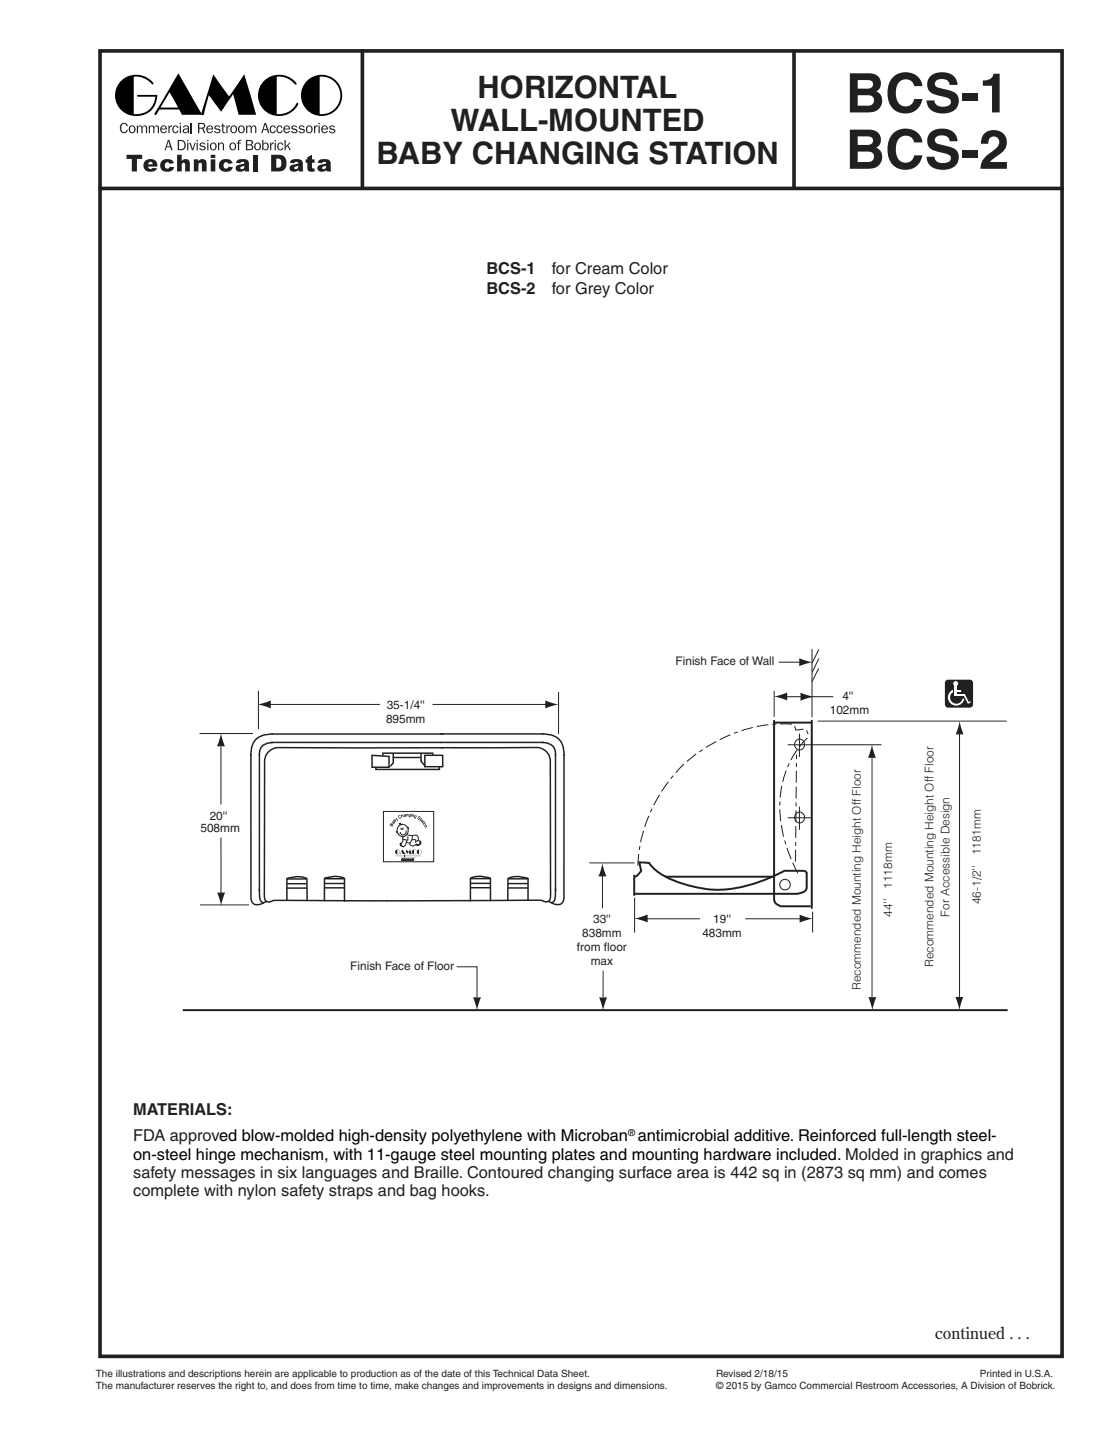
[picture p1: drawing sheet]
<svg xmlns="http://www.w3.org/2000/svg" width="216mm" height="279mm" viewBox="0 0 216 279" stroke-linecap="round" stroke-linejoin="round" font-family="sans-serif">
<path d="M19.4 9.9h186.6v253.3h-186.6zM70.3 9.5v27M154 9.6v27M19.1 36.6h187.3" fill="none" stroke="#231f20" stroke-width=".71" stroke-linecap="butt"/>
<g fill="#231f20">
<path d="M23.4 24.1a.74 .74 0 0 1 .8-.3 .74 .74 0 0 1 .6 .6l-.2 .1a.51 .51 0 0 0-.6-.5 .51 .51 0 0 0-.5 .6 .7 .7 0 0 0 .1 .7 .7 .7 0 0 0 .7 .3l.3-.4h.2a.8 .8 0 0 1-1 .6 .8 .8 0 0 1-.6-1z"/>
<path d="M26.5 24.4h.3v.2a.44 .44 0 0 1 .4-.3 .44 .44 0 0 1 .4 .4 .48 .48 0 0 1 .6-.4 .48 .48 0 0 1 .3 .7v.8h-.2v-1a.3 .3 0 0 0-.2-.3 .3 .3 0 0 0-.4 .2v1.1h-.3v-.9a.34 .34 0 0 0-.4-.4 .34 .34 0 0 0-.2 .5v.8h-.3z"/>
<path d="M28.9 24.4h.2v.2a.44 .44 0 0 1 .4-.3 .44 .44 0 0 1 .4 .4 .48 .48 0 0 1 .6-.4 .48 .48 0 0 1 .3 .7v.8h-.2v-1a.3 .3 0 0 0-.2-.3 .3 .3 0 0 0-.4 .2v1.1h-.3v-.9a.34 .34 0 0 0-.4-.4 .34 .34 0 0 0-.2 .5v.8h-.2z"/>
<path d="M32.7 24.4h.2v.3l.2-.3 .3-.1v.2l-.3 .1-.2 .3v.9h-.2z"/>
<path d="M33.6 24.6a.58 .58 0 0 1 .6-.3 .58 .58 0 0 1 .4 .5l-.2 .1-.2-.3a.53 .53 0 0 0-.5 .5 .53 .53 0 0 0 .5 .5l.2-.3h.2a.65 .65 0 0 1-.9 .5 .65 .65 0 0 1-.2-1z"/>
<path d="M37 23.8h.2v2h-.2z"/>
<path d="M41.7 24.5a.66 .66 0 0 1 1 .2h-.2l-.4-.2-.3 .2 .1 .2 .7 .2 .2 .3a.67 .67 0 0 1-.6 .5 .67 .67 0 0 1-.7-.5l.8 .3 .2-.3-.2-.2a.51 .51 0 0 1-.6-.2 .51 .51 0 0 1 0-.5z"/>
<path d="M43.1 24h.2v.3h.4v.2h-.4v.9l.1 .3h.3v.1h-.4l-.2-.2v-1.1h-.3v-.2h.3z"/>
<path d="M43.9 24.4h.2v.3l.2-.3 .3-.1v.2l-.3 .1-.2 .3v.9h-.2z"/>
<path d="M47.7 24.4h.2l.1 .2a.44 .44 0 0 1 .4-.3 .44 .44 0 0 1 .4 .4 .48 .48 0 0 1 .6-.4 .48 .48 0 0 1 .3 .7v.8h-.2v-1a.3 .3 0 0 0-.2-.3 .3 .3 0 0 0-.4 .2l-.1 1.1h-.2v-.9a.34 .34 0 0 0-.4-.4 .34 .34 0 0 0-.2 .5v.8h-.3z"/>
<path d="M52.5 24.6a.58 .58 0 0 1 .6-.3 .58 .58 0 0 1 .4 .5l-.2 .1-.2-.3a.53 .53 0 0 0-.6 .5 .53 .53 0 0 0 .6 .5l.2-.3h.2a.65 .65 0 0 1-.9 .5 .65 .65 0 0 1-.3-1z"/>
<path d="M53.8 24.6a.58 .58 0 0 1 .6-.3 .58 .58 0 0 1 .4 .5l-.2 .1-.2-.3a.53 .53 0 0 0-.5 .5 .53 .53 0 0 0 .5 .5l.2-.3h.2a.65 .65 0 0 1-.9 .5 .65 .65 0 0 1-.2-1z"/>
<path d="M56.6 24.5a.66 .66 0 0 1 1.1 .2h-.3l-.3-.2-.3 .2v.2l.7 .2 .2 .3a.67 .67 0 0 1-.6 .5 .67 .67 0 0 1-.6-.5l.8 .3 .2-.3-.3-.2a.51 .51 0 0 1-.5-.2 .51 .51 0 0 1-.1-.5z"/>
<path d="M58 24.5a.66 .66 0 0 1 1.1 .2h-.2l-.4-.2-.3 .2 .1 .2 .7 .2 .2 .3a.67 .67 0 0 1-.7 .5 .67 .67 0 0 1-.6-.5l.8 .3 .2-.3-.3-.2a.51 .51 0 0 1-.5-.2 .51 .51 0 0 1-.1-.5z"/>
<path d="M60.9 24.4h.2v.3l.3-.3 .2-.1v.2l-.3 .1-.1 .3-.1 .9h-.2z"/>
<path d="M63.9 24.5a.66 .66 0 0 1 1.1 .2h-.2l-.4-.2-.3 .2 .1 .2 .7 .2 .2 .3a.67 .67 0 0 1-.7 .5 .67 .67 0 0 1-.6-.5l.8 .3 .2-.3-.3-.2a.51 .51 0 0 1-.5-.2 .51 .51 0 0 1-.1-.5z"/>
<path d="M36.7 27.7h.3l.4 1.2 .4-1.2h.2l-.5 1.5h-.3z"/>
<path d="M38.8 27.8a.66 .66 0 0 1 1 .2l-.2 .1-.3-.3-.4 .2 .1 .2 .7 .2 .2 .3a.67 .67 0 0 1-.6 .5 .67 .67 0 0 1-.7-.4l.9 .2 .2-.3-.3-.2a.51 .51 0 0 1-.5-.1 .51 .51 0 0 1-.1-.6z"/>
<path d="M42.3 27.7h.2v.2a.51 .51 0 0 1 .7-.2 .51 .51 0 0 1 .3 .6v.9h-.3v-1.1l-.1-.2a.43 .43 0 0 0-.6 .5v.8h-.2z"/>
<path d="M46.3 27.2h.5v.1l-.3 .1-.1 .1v.2h.3v.2h-.3v1.3h-.2v-1.3h-.3v-.2h.3z"/>
<path d="M52.4 27.7h.2v.3l.2-.3 .3-.1v.3l-.3 .1-.2 .2v1h-.2z"/>
<path d="M53.9 27.9a.58 .58 0 0 1 .6-.2 .58 .58 0 0 1 .5 .5h-.2l-.2-.3a.53 .53 0 0 0-.6 .5 .53 .53 0 0 0 .6 .5l.2-.3 .2 .1a.65 .65 0 0 1-.9 .4 .65 .65 0 0 1-.3-1z"/>
<path d="M55.2 27.2h.2v1.2l.7-.7h.3l-.5 .5 .5 1h-.2l-.5-.9-.3 .4v.5h-.2z"/>
<path d="M25.4 24.6a.58 .58 0 0 0-.2 .6 .58 .58 0 0 0 .6 .4 .58 .58 0 0 0 .2-.7 .58 .58 0 0 0-.6-.3zM25.1 24.5a.7 .7 0 0 1 1 .1 .7 .7 0 0 1 0 1 .7 .7 0 0 1-1 0 .96 .96 0 0 1 0-1.1z"/>
<path d="M31.5 24.6l-.2 .3h.9a.4 .4 0 0 0-.2-.3 .4 .4 0 0 0-.5 0zM31.2 24.6a.66 .66 0 0 1 .8-.2 .66 .66 0 0 1 .4 .7h-1.1a.44 .44 0 0 0 .3 .5 .44 .44 0 0 0 .6-.2h.2a.73 .73 0 0 1-1.1 .3 .73 .73 0 0 1-.1-1.1z"/>
<path d="M34.9 24.4h.2v1.4h-.2zM34.9 23.8h.2v.3h-.2z"/>
<path d="M35.8 25.2l-.1 .2 .1 .3a.48 .48 0 0 0 .7-.6zM35.6 24.5a.62 .62 0 0 1 .7-.2 .62 .62 0 0 1 .4 .7v.8h-.2v-.2a.5 .5 0 0 1-.8 .2 .5 .5 0 0 1 0-.8l.8-.1-.2-.4a.44 .44 0 0 0-.6 .3l-.2-.1z"/>
<path d="M38.7 24.1v.7h.4a.36 .36 0 0 0 .5-.4 .36 .36 0 0 0-.4-.3zM38.4 23.8h.8a.56 .56 0 0 1 .6 .4 .56 .56 0 0 1-.3 .7l.3 .9h-.2l-.4-.8h-.5v.8h-.3z"/>
<path d="M40.5 24.6l-.2 .3h.8a.39 .39 0 0 0-.2-.3 .39 .39 0 0 0-.4 0zM40.2 24.6a.66 .66 0 0 1 .8-.2 .66 .66 0 0 1 .3 .7h-1a.44 .44 0 0 0 .3 .5 .44 .44 0 0 0 .5-.2h.2a.73 .73 0 0 1-1.1 .3 .73 .73 0 0 1 0-1.1z"/>
<path d="M45.1 24.6a.58 .58 0 0 0-.2 .6 .58 .58 0 0 0 .6 .4 .58 .58 0 0 0 .2-.7 .58 .58 0 0 0-.6-.3zM44.8 24.5a.7 .7 0 0 1 1 .1 .7 .7 0 0 1 0 1 .7 .7 0 0 1-1 0 .96 .96 0 0 1 0-1.1z"/>
<path d="M46.6 24.6a.58 .58 0 0 0-.2 .6 .58 .58 0 0 0 .6 .4 .58 .58 0 0 0 .2-.7 .58 .58 0 0 0-.6-.3zM46.3 24.5a.7 .7 0 0 1 1 .1 .7 .7 0 0 1 0 1 .7 .7 0 0 1-1 0 .96 .96 0 0 1 0-1.1z"/>
<path d="M51.4 24.1l-.3 1h.6zM51.3 23.8h.3l.7 2h-.3l-.2-.5h-.7l-.2 .5h-.2z"/>
<path d="M55.4 24.6l-.2 .3h.8a.4 .4 0 0 0-.2-.3 .4 .4 0 0 0-.4 0zM55.1 24.6a.66 .66 0 0 1 .8-.2 .66 .66 0 0 1 .4 .7h-1.1a.44 .44 0 0 0 .3 .5 .44 .44 0 0 0 .5-.2h.3a.73 .73 0 0 1-1.2 .3 .73 .73 0 0 1 0-1.1z"/>
<path d="M59.8 24.6a.58 .58 0 0 0-.2 .6 .58 .58 0 0 0 .6 .4 .58 .58 0 0 0 .2-.7 .58 .58 0 0 0-.6-.3zM59.5 24.5a.7 .7 0 0 1 1 .1 .7 .7 0 0 1 0 1 .7 .7 0 0 1-1 0 .96 .96 0 0 1 0-1.1z"/>
<path d="M61.8 24.4v1.4h.2v-1.4zM61.8 23.8v.3h.2v-.3z"/>
<path d="M62.8 24.6l-.2 .3h.8a.39 .39 0 0 0-.2-.3 .39 .39 0 0 0-.4 0zM62.5 24.6a.66 .66 0 0 1 .8-.2 .66 .66 0 0 1 .3 .7h-1a.44 .44 0 0 0 .2 .5 .44 .44 0 0 0 .6-.2h.2a.73 .73 0 0 1-1.1 .3 .73 .73 0 0 1 0-1.1z"/>
<path d="M32.7 27.4l-.3 1h.6zM32.6 27.2h.2l.7 2h-.3l-.2-.6h-.7l-.2 .6h-.2z"/>
<path d="M34.7 27.4v1.5a.82 .82 0 0 0 1.1-.7 .82 .82 0 0 0-1.1-.8zM34.5 27.2a1.23 1.23 0 0 1 1.4 .5 1.01 1.01 0 0 1-.7 1.5h-.7z"/>
<path d="M36.3 27.7h.2v1.5h-.2zM36.3 27.2h.2v.2h-.2z"/>
<path d="M38.1 27.7h.3v1.5h-.3zM38.1 27.2h.3v.2h-.3z"/>
<path d="M40.2 27.7h.2v1.5h-.2zM40.2 27.2h.2v.2h-.2z"/>
<path d="M41.2 27.9a.58 .58 0 0 0-.2 .7 .58 .58 0 0 0 .6 .3 .58 .58 0 0 0 .2-.6 .58 .58 0 0 0-.6-.4zM40.9 27.9a.7 .7 0 0 1 .9 0 .7 .7 0 0 1 0 1 .7 .7 0 0 1-.9 0 .96 .96 0 0 1 0-1z"/>
<path d="M45 27.9a.58 .58 0 0 0-.3 .7 .58 .58 0 0 0 .7 .3 .58 .58 0 0 0 .2-.6 .58 .58 0 0 0-.6-.4zM44.7 27.9a.7 .7 0 0 1 .9 0 .7 .7 0 0 1 0 1 .7 .7 0 0 1-1 0 .96 .96 0 0 1 .1-1z"/>
<path d="M48 28.2v.7h.4a.38 .38 0 0 0 .5-.3 .38 .38 0 0 0-.5-.4zM48 27.4v.6h.3a.35 .35 0 0 0 .5-.3 .35 .35 0 0 0-.4-.3zM47.7 27.2h.8a.49 .49 0 0 1 .6 .3 .49 .49 0 0 1-.4 .6 .54 .54 0 0 1 .4 .7 .54 .54 0 0 1-.6 .4h-.8z"/>
<path d="M49.8 27.9a.58 .58 0 0 0-.2 .7 .58 .58 0 0 0 .6 .3 .58 .58 0 0 0 .2-.6 .58 .58 0 0 0-.6-.4zM49.5 27.9a.7 .7 0 0 1 1 0 .7 .7 0 0 1-.1 1 .7 .7 0 0 1-.9 0 .96 .96 0 0 1 0-1z"/>
<path d="M51.3 27.9a.56 .56 0 0 0-.2 .7 .56 .56 0 0 0 .6 .3 .58 .58 0 0 0 .2-.7 .58 .58 0 0 0-.6-.3zM50.9 27.2h.2v.7a.57 .57 0 0 1 .7-.2 .57 .57 0 0 1 .3 .7 .6 .6 0 0 1-.3 .7 .6 .6 0 0 1-.7-.2l-.2 .3z"/>
<path d="M53.3 27.7h.2v1.5h-.2zM53.3 27.2h.2v.2h-.2z"/>
</g>
<g fill="#000">
<path d="M23.5 15.7a4.2 4.2 0 0 1 6.3 .5l-.1 .1a.58 .58 0 0 1-.6-.4 3.9 3.9 0 0 0-3.2-1v7.2a3.6 3.6 0 0 0 4.2-3.3h-3.4l-.1-.2 .1-.2h3.8a4.1 4.1 0 0 1-5.5 3.9 4.1 4.1 0 0 1-1.5-6.6zM41.4 14.4l3 4.3 3-4.3 2.3 7.9h-3.4l-1.1-4-2.3 3.4-2.4-3.2-.9 3.6-.3 .2h-.3zM51.2 15.7a4.1 4.1 0 0 1 6.3 .6v.1a.65 .65 0 0 1-.7-.5 3.9 3.9 0 0 0-3.1-1v7.2a3.8 3.8 0 0 0 3.9-2.1h.2a3 3 0 0 1-2.5 2.4 4 4 0 0 1-4.7-1.8 4 4 0 0 1 .6-4.9z"/>
<path d="M32.9 17.9l-1.8 3h3.5zM34.6 14.2l4.6 8.1h-3.9l-.5-1.1h-3.9l-.6 1.1h-.3a.95 .95 0 0 1 .4-1z"/>
<path d="M62 14.9v7.2a3.7 3.7 0 0 0 4-3.6 3.7 3.7 0 0 0-4-3.6zM58.4 18.5a4 4 0 0 1 8 0 4 4 0 0 1-8 0z"/>
</g>
<g fill="#231f20">
<path d="M24.5 30h3.1v.8h-1v2.5h-1v-2.5h-1.1z"/>
<path d="M31.4 31.2a1.54 1.54 0 0 1 2.3 .5l-.8 .1a.52 .52 0 0 0-.7-.2 .52 .52 0 0 0-.2 .7 .48 .48 0 0 0 .4 .4 .48 .48 0 0 0 .5-.3h.9a1.37 1.37 0 0 1-1.9 .9 1.37 1.37 0 0 1-.6-2z"/>
<path d="M34.4 30h.8v1.2a.87 .87 0 0 1 1-.3 .87 .87 0 0 1 .6 .9v1.5h-.9v-1.3a.37 .37 0 0 0-.4-.4 .37 .37 0 0 0-.3 .5v1.2h-.8z"/>
<path d="M37.6 30.9h.8v.4a.88 .88 0 0 1 1-.4 .88 .88 0 0 1 .7 .9v1.5h-.9v-1.3a.37 .37 0 0 0-.5-.4 .37 .37 0 0 0-.2 .5v1.2h-.9z"/>
<path d="M42.8 31.2a1.54 1.54 0 0 1 2.3 .5l-.8 .1a.52 .52 0 0 0-.8-.2 .52 .52 0 0 0-.1 .7 .48 .48 0 0 0 .4 .4 .48 .48 0 0 0 .5-.3h.9a1.37 1.37 0 0 1-1.9 .9 1.37 1.37 0 0 1-.6-2z"/>
<path d="M49.1 30h.9v3.3h-.9z"/>
<path d="M59.6 30.5l.9-.5v.9h.5v.7h-.5v.8l.1 .3 .4-.1v.7a.91 .91 0 0 1-.9 0 .91 .91 0 0 1-.5-.9v-.8h-.3v-.7h.3z"/>
<path d="M28.8 31.6l-.1 .3h.9a.44 .44 0 0 0-.2-.5 .44 .44 0 0 0-.6 .2zM28.2 31.2a1.38 1.38 0 0 1 1.6-.3 1.38 1.38 0 0 1 .7 1.4h-1.8a.47 .47 0 0 0 .4 .5 .47 .47 0 0 0 .5-.2l.9 .1a1.4 1.4 0 0 1-1.8 .6 1.4 1.4 0 0 1-.8-1.7z"/>
<path d="M40.9 30.9h.9v2.4h-.9zM40.9 30h.9v.6h-.9z"/>
<path d="M46.7 32.4l-.1 .1a.43 .43 0 0 0 .6 .3 .43 .43 0 0 0 .2-.6zM46 31.1l.8-.2a1.07 1.07 0 0 1 1.5 .8l.1 1.6h-.8l-.1-.3a.96 .96 0 0 1-1.1 .3 .96 .96 0 0 1-.7-.8 1.44 1.44 0 0 1 1.4-.7l.3-.1a.4 .4 0 0 0-.4-.3 .4 .4 0 0 0-.4 .3l-.8-.1z"/>
<path d="M53.6 30.8v1.7a.81 .81 0 0 0 .9-.2 .81 .81 0 0 0 .1-.9l-.3-.6zM52.6 30h1.5a1.56 1.56 0 0 1 1.4 2.2 1.32 1.32 0 0 1-1.4 1.1h-1.5z"/>
<path d="M57.1 32.4v.1a.43 .43 0 0 0 .6 .3 .43 .43 0 0 0 .2-.6zM56.5 31.1l.8-.2a1.07 1.07 0 0 1 1.4 .8l.2 1.6h-.9l-.1-.3a.96 .96 0 0 1-1 .3 .96 .96 0 0 1-.7-.8 1.44 1.44 0 0 1 1.3-.7l.4-.1a.4 .4 0 0 0-.4-.3 .4 .4 0 0 0-.4 .3l-.9-.1z"/>
<path d="M62.5 32.4v.1a.43 .43 0 0 0 .6 .3 .43 .43 0 0 0 .2-.6zM61.9 31.1l.8-.2a1.07 1.07 0 0 1 1.4 .8l.2 1.6h-.9l-.1-.3a.96 .96 0 0 1-1 .3 .96 .96 0 0 1-.7-.8 1.44 1.44 0 0 1 1.4-.7l.3-.1a.4 .4 0 0 0-.4-.3 .4 .4 0 0 0-.4 .3l-.9-.1z"/>
</g>
<path d="M150.2 139.8v34.6a1.56 1.56 0 0 0 1.4 1.4h5.5M157.5 139.8v36.4M150.1 140.2h7.3M123 173.4h31.7M123 169.7v4.1M123 170.1a2.15 2.15 0 0 0 1.4-1.1l-.4-1.7 1.9 .1a12.3 12.3 0 0 0 6.7 4.1 21.3 21.3 0 0 0 15.4-.7l4.2-1.8h3.9l.4 .3v3a1.71 1.71 0 0 1-1.8 1.1h-.1M129 170.1h21.2" fill="none" stroke="#231f20" stroke-width=".38"/>
<g fill="none" stroke="#231f20" stroke-width=".19">
<path d="M42.9 144.9v11.2M42.9 162.5v12.2"/>
<circle cx="152.3" cy="171.6" r="1.02"/>
</g>
<path d="M123.7 168a28.7 28.7 0 0 1 25.8-27.4l2.2-.2 2.3 .1 .4 1.2 1.9-.3a1.49 1.49 0 0 1-.3 2.3 18.8 18.8 0 0 0-4.6 15.6 30.5 30.5 0 0 0 3.4 10.2M154.3 167.2l.2-20.8" fill="none" stroke="#231f20" stroke-width=".19" stroke-dasharray="2.3 .8 .8 .8 2.3 .8" stroke-linecap="butt"/>
<g fill="#231f20">
<path d="M42.9 142.2l.7 2.6h-1.5z"/>
<path d="M42.1 173.2h1.6l-.8 2.6z"/>
</g>
<path d="M38.8 175.6h9.5z" fill="#fff"/>
<path d="M52 136.7h21.7M83.9 136.7h22.2M38.8 175.6h9.5" fill="none" stroke="#231f20" stroke-width=".19"/>
<g fill="#231f20">
<path d="M105.8 135.9l2.6 .8-2.6 .8z"/>
<path d="M49.9 136.7l2.6-.8v1.6z"/>
</g>
<path d="M114.3 167.4h8.8M116.9 169.1v7.1" fill="none" stroke="#231f20" stroke-width=".19"/>
<path d="M116.9 167.5l.7 2.5h-1.5z" fill="#231f20"/>
<path d="M117 188.3v5.2" fill="none" stroke="#231f20" stroke-width=".19"/>
<path d="M116.2 193.5h1.6l-.8 2.6z" fill="#231f20"/>
<path d="M151.1 128.5h4.5" fill="none" stroke="#231f20" stroke-width=".19"/>
<path d="M155 127.7l2.6 .8-2.6 .8z" fill="#231f20"/>
<g fill="none" stroke="#231f20" stroke-width=".19">
<path d="M150.2 134.1v5M157.5 125.9v13.3M152.8 144.5h18.2M152.8 158.7h4.5M155.1 142.4v4.4M155.1 156.5v4.5M124 178.3h11.8M144.6 178.3h12.1"/>
<circle cx="155.1" cy="158.6" r="1"/>
<circle cx="155.1" cy="144.5" r="1"/>
</g>
<path d="M35.5 196h160" fill="none" stroke="#231f20" stroke-width=".38"/>
<g fill="#231f20">
<path d="M155.1 177.5l2.6 .7-2.6 .8z"/>
<path d="M123 178.2l2.6-.8v1.6z"/>
</g>
<path d="M50.1 134v7.5M108.3 134.3v8.1M38.7 142.3h10.4M186.1 141v53.7M123.1 174.2v6.8M157.6 176.9v4" fill="none" stroke="#231f20" stroke-width=".19"/>
<g fill="#231f20">
<path d="M186.2 139.9l.7 2.6h-1.5z"/>
<path d="M185.3 193.4h1.6l-.8 2.6z"/>
</g>
<path d="M151.3 135.2h10.3" fill="none" stroke="#231f20" stroke-width=".19"/>
<g fill="#231f20">
<path d="M155.3 134.4l2.6 .8-2.6 .8z"/>
<path d="M150.1 135.1l2.6-.7v1.5z"/>
</g>
<path d="M158.6 139.9h36.7M169.2 145.5v48.1" fill="none" stroke="#231f20" stroke-width=".19"/>
<g fill="#231f20">
<path d="M169.1 144.4l.8 2.6h-1.5z"/>
<path d="M168.4 193.5h1.6l-.8 2.6z"/>
<path d="M183.5 132.1l.4-.2h4.2a.64 .64 0 0 1 .7 .6v4.2a.6 .6 0 0 1-.7 .6h-4.2a.6 .6 0 0 1-.6-.6v-4.2z"/>
</g>
<g fill="#fff">
<path d="M185 132.9h.5v2h-.5z"/>
<path d="M185.1 134h1.3v.3h-1.3z"/>
<path d="M185.1 134.6h2v.3h-2z"/>
<path d="M186.8 134.8l.3-.2 .9 1.8-.2 .2z"/>
<path d="M187.9 136.2h.5l-.4 .2z"/>
<path d="M184.3 134.2l.6-.4v.5a1.2 1.2 0 0 0 0 2.1 1.2 1.2 0 0 0 1.8-.8h.4a1.61 1.61 0 0 1-2.3 1.2 1.61 1.61 0 0 1-.5-2.6z"/>
<circle cx="185.4" cy="132.6" r=".48"/>
</g>
<path d="M88.6 187.6h3.9v5.9" fill="none" stroke="#231f20" stroke-width=".19"/>
<path d="M91.8 193.5h1.5l-.8 2.6z" fill="#231f20"/>
<path d="M158.8 129.7l-1.3 2.6M158.8 126l-1.3 2.6M158.8 127.8l-1.3 2.6M74.4 157.4h9.7v9.8h-9.7z" fill="none" stroke="#231f20" stroke-width=".19"/>
<g fill="none" stroke="#231f20" stroke-width=".29">
<path d="M48.7 146.4v27.7a1.29 1.29 0 0 0 .6 1.3 1.29 1.29 0 0 0 1.4 0l.9-.5M50.3 146.4v26.5M52.6 144.1h52.9M52.7 142.4h33.3M52.9 142.4a3.6 3.6 0 0 0-4.2 4.2M52.9 144.1a2.18 2.18 0 0 0-2.6 2.4M72.2 146.6l3.3 .2v2.1h-3.3zM74.3 146.7v-.6h9.7v.6M76.2 147h5.4M76.3 146.1v1.9l-.6 .7M81.7 146.1v1.6l.8 .9M82.4 146.6h3.5v2.2h-3.5z"/>
<path d="M85.2 148.8v.5h-12.3v-.4M85.5 142.4h19.8M85.7 145.1l17.3-.1a3 3 0 0 1 3.7 2.5l.1 25.6a2.6 2.6 0 0 1-.3 1.7 1.23 1.23 0 0 1-1.3-.1M85.9 145.1h-30.8a3.1 3.1 0 0 0-3.7 2l-.1 26a2.6 2.6 0 0 0 .3 1.8 1.23 1.23 0 0 0 1.3-.1M105.2 144.1a2.18 2.18 0 0 1 2.6 2.4M105.2 142.4a3.6 3.6 0 0 1 4.2 4.2M107.8 146.4v26.4M109.4 146.4v27.7a1.29 1.29 0 0 1-.6 1.3 1.29 1.29 0 0 1-1.4 0l-1-.5M50.3 172.5v.6a1.97 1.97 0 0 0 .7 2.1h.1M53 174.7l22 .1M55.7 174.6v-4.1l.4-.2a5.2 5.2 0 0 1 3.4 .2l.1 4.2M55.7 170.5h3.7"/>
<path d="M55.7 171.5h3.7M55.7 172.3h3.7M62.9 174.8v-4.4l.5-.1a5.2 5.2 0 0 1 3.4 .1v4.4M62.9 171.4h3.8M62.9 170.5h3.8M63 172.3h3.7M91.3 172.2h3.8M91.3 171.4h3.8M91.4 170.5h3.7M95.1 174.8v-4.4l-.4-.1a5.2 5.2 0 0 0-3.4 .1v4.4M98.6 172.3h3.8M98.6 171.4h3.8"/>
<path d="M98.7 170.5h3.7M102.4 174.6v-4.2l-.5-.1a5.2 5.2 0 0 0-3.4 .1v4.3M105.1 174.7l-30 .1M107.8 172.5v.6a1.97 1.97 0 0 1-.8 2h-.1"/>
</g>
<g fill="#2c2d2d">
<path d="M76.8 165.9h.1l-.1 .1 .1 .1z"/>
<path d="M77.1 166h.2l.1 .1-.1-.1-.2 .1z"/>
<path d="M77.4 166h.2v.1v-.1l-.2 .1z"/>
<path d="M77.7 166l.1 .1z"/>
<path d="M77.9 166v.1z"/>
<path d="M78 166l.1 .1z"/>
<path d="M78.1 166v.1z"/>
<path d="M78.2 166l.1 .1h-.1z"/>
<path d="M78.4 165.9v.2z"/>
<path d="M78.7 166l.1 .1z"/>
<path d="M78.9 166l.1 .1z"/>
<path d="M79.1 165.9v.2z"/>
<path d="M79.2 166v.1z"/>
<path d="M79.6 166h.2v.1v-.1l-.2 .1z"/>
<path d="M80.2 166l.1 .1z"/>
<path d="M80.3 166l.1 .1z"/>
<path d="M80.5 166l.1 .1z"/>
<path d="M80.7 166l.1 .1z"/>
<path d="M80.8 166l.1 .1z"/>
<path d="M81.1 166l.1 .1z"/>
<path d="M81.3 166v.1z"/>
<path d="M81.3 166l.1 .1z"/>
<path d="M81.5 166l.1 .1z"/>
<path d="M78.3 166.4v.1z"/>
<path d="M78.3 166.4l.1 .1 .1-.1-.1 .1z"/>
<path d="M78.5 166.4v.1z"/>
<path d="M78.6 166.4l.1 .1z"/>
<path d="M78.7 166.4l.1 .1z"/>
<path d="M79 166.4l.1 .1v-.1l-.1 .1z"/>
<path d="M79.4 166.3l.1 .2z"/>
<path d="M80.2 166.4v.1z"/>
<path d="M80.3 166.4v.1z"/>
<path d="M80.3 166.4l.1 .1z"/>
<path d="M80.5 166.3l.1 .2h-.1z"/>
<path d="M77 166.1a.06 .06 0 0 0 .1 0 .06 .06 0 0 0-.1 0zM77 166.1a.08 .08 0 0 1 .1 0 .08 .08 0 0 1-.1 0z"/>
<path d="M78.6 165.9v.1zM78.5 165.9l.2 .1v.1l-.1-.1-.1 .1z"/>
<path d="M79.3 166.1a.06 .06 0 0 0 .1 0 .06 .06 0 0 0-.1 0zM79.3 166.1a.08 .08 0 0 1 .1 0 .08 .08 0 0 1-.1 0z"/>
<path d="M79.5 166.1a.06 .06 0 0 0 .1 0 .06 .06 0 0 0-.1 0zM79.4 166.1a.1 .1 0 0 1 .2 0 .1 .1 0 0 1-.2 0z"/>
<path d="M80 165.9v.2zM80 165.9l.1 .2h-.1z"/>
<path d="M81 166.1a.06 .06 0 0 0 .1 0 .06 .06 0 0 0-.1 0zM81 166.1a.08 .08 0 0 1 .1 0 .08 .08 0 0 1-.1 0z"/>
<path d="M77.9 166.3l-.1 .1zM77.8 166.3l.2 .2h-.2z"/>
<path d="M78.1 166.3l.1 .2zM78.1 166.3h.1v.2h-.1z"/>
<path d="M78.8 166.4a.06 .06 0 0 0 .1 0 .06 .06 0 0 0-.1 0zM78.8 166.4a.1 .1 0 0 1 .2 0 .1 .1 0 0 1-.2 0z"/>
<path d="M79.3 166.4a.06 .06 0 0 0 .1 0 .06 .06 0 0 0-.1 0zM79.2 166.4a.1 .1 0 0 1 .2 0 .1 .1 0 0 1-.2 0z"/>
<path d="M79.6 166.4l.1 .1zM79.6 166.3l.1 .1zM79.6 166.3h.2v.2h-.2z"/>
<path d="M79.8 166.4a.06 .06 0 0 0 .1 0 .06 .06 0 0 0-.1 0zM79.8 166.4a.1 .1 0 0 1 .2 0 .1 .1 0 0 1-.2 0z"/>
<path d="M80 166.4l.1 .1zM80 166.3l.1 .1v.1z"/>
</g>
<g fill="#231f20">
<path d="M76.8 165a.39 .39 0 0 1 .4-.2 .39 .39 0 0 1 .3 .2l-.4-.1v.8h.2l.3-.4h-.4h.4a.48 .48 0 0 1-.6 .4 .48 .48 0 0 1-.2-.7z"/>
<path d="M78.9 164.8l.3 .5 .4-.5 .2 .9h-.4l-.1-.4-.3 .4-.2-.4-.2 .4z"/>
<path d="M80 165a.39 .39 0 0 1 .4-.2 .39 .39 0 0 1 .3 .2l-.4-.1v.8l.5-.2a.46 .46 0 0 1-.6 .2 .46 .46 0 0 1-.3-.6z"/>
<path d="M77.9 165.2l-.2 .4h.4zM78.1 164.8l.5 .9h-.4l-.1-.1-.6 .1z"/>
<path d="M81.3 164.9v.8a.43 .43 0 0 0 .4-.4 .43 .43 0 0 0-.4-.4zM80.9 165.3a.47 .47 0 0 1 .9 0 .47 .47 0 0 1-.9 0z"/>
</g>
<path d="M77.9 166.8a.1 .1 0 0 1 .2 0 .1 .1 0 0 1-.2 0zM78 166.7l.1 .2v-.2zM78.2 166.8a.05 .05 0 0 1 .1 0 .05 .05 0 0 1-.1 0zM78.2 166.7l.1 .1-.1 .1h.1zM78.3 166.7v.2l.1-.2 .2 .2v-.2zM78.6 166.7l.1 .2zM78.8 166.8a.1 .1 0 0 0 .2 0 .1 .1 0 0 0-.2 0zM78.8 166.8a.07 .07 0 0 1 .1 0 .07 .07 0 0 1-.1 0zM79 166.7l.1 .2v-.2v.2zM79.2 166.7l.1 .2zM79.4 166.8a.05 .05 0 0 1 .1 0 .05 .05 0 0 1-.1 0zM79.4 166.7l.1 .1-.1 .1h.1zM79.7 166.7v.2zM79.8 166.8a.1 .1 0 0 0 .2 0 .1 .1 0 0 0-.2 0zM79.8 166.8a.1 .1 0 0 1 .2 0 .1 .1 0 0 1-.2 0zM80 166.7v.2l.1-.2 .1 .2v-.2z" fill="#2c2d2d"/>
<g fill="none" stroke="#2c2d2d" stroke-width=".19">
<path d="M78 166.7h.1v.2zM78.2 166.7l.1 .2h-.1l.1-.1zM78.3 166.7h.3v.2l-.1-.2-.2 .2zM78.6 166.7l.1 .2zM79 166.7l.1 .2v-.2v.2zM79.2 166.7l.1 .2zM79.4 166.7l.1 .2h-.1l.1-.1zM79.6 166.9h.1M79.7 166.7v.2zM80 166.7h.2v.2v-.2l-.2 .2z"/>
<circle cx="78" cy="166.8" r=".07"/>
<circle cx="78.2" cy="166.8" r=".05"/>
<circle cx="78.9" cy="166.8" r=".07"/>
<circle cx="78.9" cy="166.8" r=".09"/>
<circle cx="79.4" cy="166.8" r=".05"/>
<circle cx="79.9" cy="166.8" r=".07"/>
<circle cx="79.9" cy="166.8" r=".09"/>
</g>
<g fill="none" stroke="#231f20" stroke-width=".19">
<path d="M77.6 159.9l.1-.1-.1 .2h.2M77 161.3l-.1 .2 .3 .1M77.3 160.3a1.12 1.12 0 0 1 1.9 .7 1.12 1.12 0 0 1-1.6 1.2 1.27 1.27 0 0 1-.3-1.9zM77.7 161.5l-.2 .2M77.8 160.7l-.1 .1M78.1 160.6l.2 .1M78.2 162.8l-.2 .7-.3 .1-.1 .3h.3l-.1 .2h.2v.1h.2v.1a1.3 1.3 0 0 0 .7-1.3M78.7 161.1v.6l-.3 .3a.55 .55 0 0 1-.7-.4M79 161.9l1 .2v.2l-.1 .6-.3 .7-.7-.2M79 160.5l.2 .1-.1 .3M79.1 162.3v.7l-1.1-.2 .2-.4M79.6 163.6l-.1 .1a.7 .7 0 0 0 .7 .4 .7 .7 0 0 0 .6-.4"/>
<path d="M79.9 163h.7l-.1 .5M80 162.1a.68 .68 0 0 1 1 .2 .68 .68 0 0 1-.2 .9h-.1M81.1 163l.3 .2v.7l-.4 .1v-.1l-.2 .1-.1-.2M81.5 163.3h.1l-.1 .2h.2l-.2 .1 .1 .2-.2 .1"/>
<circle cx="77.9" cy="160.9" r=".05"/>
<circle cx="78.1" cy="160.8" r=".05"/>
</g>
<g fill="#231f20">
<path d="M82.3 160.3l.4-.2 .1 .3-.3 .2 .2-.3zM82.2 160a.15 .15 0 0 0 .3 0 .15 .15 0 0 0-.3 0zM82.2 160a.21 .21 0 0 1 .4 0 .21 .21 0 0 1-.4 0zM82 159.8l.4-.2zM82.4 159.5h.1zM82.1 159.3h.3l-.4 .4-.1-.1zM81.7 159.2v.2l.2-.1zM81.6 159.2l.3 .1-.1-.2 .1-.1 .2 .2-.3 .3zM81.6 158.8h.2l-.3 .4-.1-.1zM81.2 158.4h.2l.2 .3-.2-.2-.2 .1a.23 .23 0 0 1 .3 .2 .23 .23 0 0 1-.4 .2 .23 .23 0 0 1-.1-.3l.2 .2h.1zM80.4 158.4a.15 .15 0 0 0 .3 0 .15 .15 0 0 0-.3 0zM80.5 158.2l.3 .1-.2 .4-.3-.1 .2 .1 .1-.1a.2 .2 0 0 1-.2-.1 .2 .2 0 0 1 .1-.3zM80 158l.3 .1-.1 .4v-.4l-.3 .3zM79.8 158v.4zM79.8 157.8l.1 .1zM79.4 158.2a.14 .14 0 0 0 .2 0 .14 .14 0 0 0-.2 0zM79.3 158h.4l-.1 .3-.1 .2h-.2h.2l.1-.2a.2 .2 0 0 1-.3 0 .2 .2 0 0 1 0-.3zM78.8 158h.3l.1 .4-.2-.4-.2 .4zM78.5 158.3l.1 .1v-.2zM78.4 158.1l.2-.1 .2 .4h-.1a.16 .16 0 0 1-.2 .1 .16 .16 0 0 1-.1-.2 .16 .16 0 0 1 .2-.1v-.1l-.3 .1zM77.8 158.1l.1 .1h.3l.1 .3-.3-.3v.4zM77.4 158.3h.3a.23 .23 0 0 0-.3 .1 .23 .23 0 0 0 .1 .3 .23 .23 0 0 0 .3-.2 .29 .29 0 0 1-.4 .2 .29 .29 0 0 1 0-.4zM76.7 158.9l.3 .2v-.4l.1 .6zM76.5 159.3a.15 .15 0 0 0 .3 0 .15 .15 0 0 0-.3 0zM76.3 159.1l.1 .1a.2 .2 0 0 1 .3-.1 .21 .21 0 0 1-.1 .4zM76.3 159.6v.2l.1-.1zM76.1 159.5l.5 .1h-.1a.16 .16 0 0 1-.1 .3 .16 .16 0 0 1-.2-.1 .16 .16 0 0 1 .1-.2l-.1-.1-.1 .2zM76 160l-.1 .2 .2 .1 .1-.3zM75.8 159.9l-.1 .1 .1 .1 .1-.2zM75.7 159.8l.5 .1-.1 .5-.5-.3z"/>
<path d="M82.3 160.3l.4-.2 .1 .3-.3 .2 .2-.3zM82.2 160a.15 .15 0 0 0 .3 0 .15 .15 0 0 0-.3 0zM82.2 160a.21 .21 0 0 1 .4 0 .21 .21 0 0 1-.4 0zM82 159.8l.4-.2zM82.4 159.5h.1zM82.1 159.3h.3l-.4 .4-.1-.1zM81.7 159.2v.2l.2-.1zM81.6 159.2l.3 .1-.1-.2 .1-.1 .2 .2-.3 .3zM81.6 158.8h.2l-.3 .4-.1-.1zM81.2 158.4h.2l.2 .3-.2-.2-.2 .1a.23 .23 0 0 1 .3 .2 .23 .23 0 0 1-.4 .2 .23 .23 0 0 1-.1-.3l.2 .2h.1zM80.4 158.4a.15 .15 0 0 0 .3 0 .15 .15 0 0 0-.3 0zM80.5 158.2l.3 .1-.2 .4-.3-.1 .2 .1 .1-.1a.2 .2 0 0 1-.2-.1 .2 .2 0 0 1 .1-.3zM80 158l.3 .1-.1 .4v-.4l-.3 .3zM79.8 158v.4zM79.8 157.8l.1 .1zM79.4 158.2a.14 .14 0 0 0 .2 0 .14 .14 0 0 0-.2 0zM79.3 158h.4l-.1 .3-.1 .2h-.2h.2l.1-.2a.2 .2 0 0 1-.3 0 .2 .2 0 0 1 0-.3zM78.8 158h.3l.1 .4-.2-.4-.2 .4zM78.5 158.3l.1 .1v-.2zM78.4 158.1l.2-.1 .2 .4h-.1a.16 .16 0 0 1-.2 .1 .16 .16 0 0 1-.1-.2 .16 .16 0 0 1 .2-.1v-.1l-.3 .1zM77.8 158.1l.1 .1h.3l.1 .3-.3-.3v.4zM77.4 158.3h.3a.23 .23 0 0 0-.3 .1 .23 .23 0 0 0 .1 .3 .23 .23 0 0 0 .3-.2 .29 .29 0 0 1-.4 .2 .29 .29 0 0 1 0-.4zM76.7 158.9l.3 .2v-.4l.1 .6zM76.5 159.3a.15 .15 0 0 0 .3 0 .15 .15 0 0 0-.3 0zM76.3 159.1l.1 .1a.2 .2 0 0 1 .3-.1 .21 .21 0 0 1-.1 .4zM76.3 159.6v.2l.1-.1zM76.1 159.5l.5 .1h-.1a.16 .16 0 0 1-.1 .3 .16 .16 0 0 1-.2-.1 .16 .16 0 0 1 .1-.2l-.1-.1-.1 .2zM76 160l-.1 .2 .2 .1 .1-.3zM75.8 159.9l-.1 .1 .1 .1 .1-.2zM75.7 159.8l.5 .1-.1 .5-.5-.3z"/>
</g>
<g font-size="10.6" fill="#231f20">
<text x="164" y="21.8">BCS-1</text>
<text x="164" y="32.8">BCS-2</text>
</g>
<g font-size="6" fill="#231f20">
<text x="92.7" y="19.1">HORIZONTAL</text>
<text x="87.4" y="25.5">WALL-MOUNTED</text>
<text x="73" y="31.8">BABY CHANGING STATION</text>
</g>
<g font-size="3.2" fill="#231f20">
<text x="94.4" y="53.3">BCS-1</text>
<text x="107.1" y="53.3">for Cream Color</text>
<text x="94.4" y="57.1">BCS-2</text>
<text x="107.1" y="57.1">for Grey Color</text>
<text x="25.8" y="216.3">MATERIALS:</text>
<text x="25.8" y="221.5">FDA approved blow-molded high-density polyethylene with Microban antimicrobial additive. Reinforced full-length steel-</text>
<text x="25.8" y="228.5">safety messages in six languages and Braille. Contoured changing surface area is 442 sq in (2873 sq mm) and comes</text>
<text x="25.8" y="232">complete with nylon safety straps and bag hooks.</text>
<text x="181.4" y="259.8">continued . . .</text>
</g>
<text font-size="3.2" x="25.8" y="225">on-steel hinge mechanism, with 11-gauge steel mounting plates and mounting hardware included. Molded in graphics and</text>
<g font-size="2.3" fill="#231f20">
<text x="131.1" y="129">Finish Face of Wall</text>
<text x="75" y="137.5">35-1/4''</text>
<text x="163.4" y="135.8">4''</text>
<text x="74.9" y="140.2">895mm</text>
<text x="161" y="138.5">102mm</text>
<text x="38.9" y="161.3">508mm</text>
<text x="40.7" y="159">20''</text>
<text x="190.3" y="166" transform="rotate(-90 190.3 166)">1181mm</text>
<text x="173.1" y="172.4" transform="rotate(-90 173.1 172.4)">1118mm</text>
<text x="115.1" y="179.1">33''</text>
<text x="138.4" y="179.1">19''</text>
<text x="173.1" y="177.9" transform="rotate(-90 173.1 177.9)">44''</text>
<text x="184.2" y="177.9" transform="rotate(-90 184.2 177.9)">For Accessible Design</text>
<text x="190.3" y="175.4" transform="rotate(-90 190.3 175.4)">46-1/2''</text>
<text x="111.9" y="184.5">from floor</text>
<text x="112.9" y="181.8">838mm</text>
<text x="136.3" y="181.8">483mm</text>
<text x="68" y="188.1">Finish Face of Floor</text>
<text x="114.6" y="187.2">max</text>
<text x="181.1" y="187.7" transform="rotate(-90 181.1 187.7)">Recommended Mounting Height Off Floor</text>
<text x="167" y="192.1" transform="rotate(-90 167 192.1)">Recommended Mounting Height Off Floor</text>
</g>
<text font-size="1.9" x="121.8" y="220.4">®</text>
<g font-size="1.9" fill="#231f20">
<text x="18.6" y="267.2">The illustrations and descriptions herein are applicable to production as of the date of this Technical Data Sheet.</text>
<text x="18.6" y="269.5">The manufacturer reserves the right to, and does from time to time, make changes and improvements in designs and dimensions.</text>
<text x="138.9" y="267.2">Revised 2/18/15</text>
<text x="138.9" y="269.5">© 2015 by Gamco Commercial Restroom Accessories, A Division of Bobrick.</text>
<text x="190" y="267.2">Printed in U.S.A.</text>
</g>
</svg>
